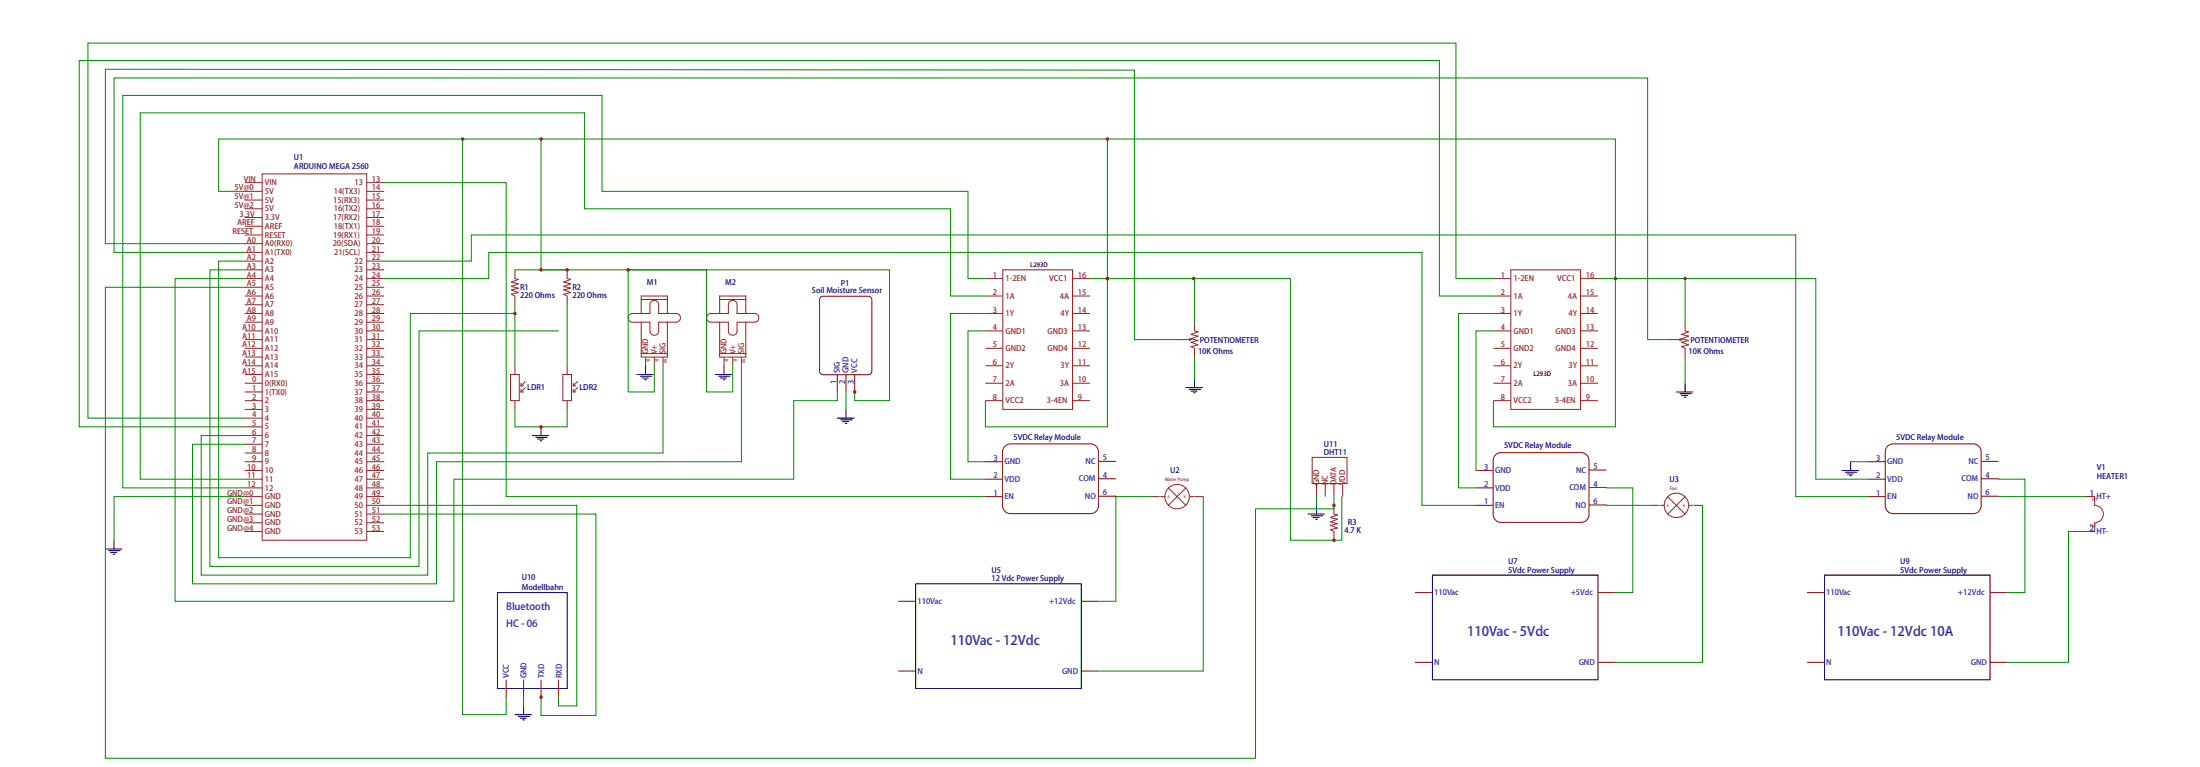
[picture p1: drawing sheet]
<svg xmlns="http://www.w3.org/2000/svg" width="673mm" height="235mm" viewBox="0 0 673 235" stroke-linecap="round" stroke-linejoin="round" font-family="sans-serif">
<g fill="none" stroke="#8d2323" stroke-width=".31">
<path d="M74.9 58.5h5.4M74.9 55.8h5.4M80.3 53.2h32v112h-32zM112.3 58.5h5.3M112.3 55.8h5.3M74.9 71.8h5.4M74.9 61.2h5.4M74.9 74.5h5.4M74.9 77.2h5.4M74.9 79.8h5.4M74.9 63.8h5.4M74.9 66.5h5.4"/>
<path d="M74.9 69.2h5.4M112.3 71.8h5.3M112.3 61.2h5.3M112.3 74.5h5.3M112.3 77.2h5.3M112.3 79.8h5.3M112.3 63.8h5.3M112.3 66.5h5.3M112.3 69.2h5.3M74.9 82.5h5.4M74.9 85.2h5.4M74.9 90.5h5.4"/>
<path d="M74.9 95.9h5.4M74.9 87.9h5.4M74.9 93.2h5.4M74.9 98.5h5.4M112.3 82.5h5.3M112.3 85.2h5.3M112.3 90.5h5.3M112.3 95.9h5.3M112.3 87.9h5.3M112.3 93.2h5.3M112.3 98.5h5.3M301.6 85.2h5.3"/>
<path d="M301.6 90.5h5.3M301.6 95.9h5.3M306.9 82.5h21.4v42.7h-21.4zM328.3 85.2h5.3M328.3 90.5h5.3M328.3 95.9h5.3M457.1 85.2h5.3M457.1 90.5h5.3M457.1 95.9h5.3M462.4 82.5h21.4v42.7h-21.4zM483.8 85.2h5.3M483.8 90.5h5.3"/>
<path d="M483.8 95.9h5.3M74.9 101.2h5.4M74.9 106.5h5.4M74.9 111.9h5.4M74.9 117.2h5.4M74.9 103.9h5.4M74.9 109.2h5.4M74.9 114.5h5.4M74.9 119.9h5.4M112.3 101.2h5.3M112.3 106.5h5.3M112.3 111.9h5.3"/>
<path d="M112.3 117.2h5.3M112.3 103.9h5.3M112.3 109.2h5.3M112.3 114.5h5.3M112.3 119.9h5.3M156.3 114.5h2.6v8h-2.6zM157.6 111.9v2.6M159.5 119.9h.8M159.5 118h.8M159.5 117.2v.8M159.5 119.1v.8M160.8 116.7l-1.3 1.3"/>
<path d="M160.8 118.5l-1.3 1.4M172.3 114.5h2.6v8h-2.6zM173.6 111.9v2.6M175.5 119.9h.8M175.5 118h.8M175.5 117.2v.8M175.5 119.1v.8M176.8 116.7l-1.3 1.3M176.8 118.5l-1.3 1.4M301.6 101.2h5.3M301.6 106.5h5.3M301.6 111.9h5.3"/>
<path d="M301.6 117.2h5.3M328.3 101.2h5.3M328.3 106.5h5.3M328.3 111.9h5.3M328.3 117.2h5.3M457.1 101.2h5.3M457.1 106.5h5.3M457.1 111.9h5.3M457.1 117.2h5.3M483.8 101.2h5.3M483.8 106.5h5.3M483.8 111.9h5.3"/>
<path d="M483.8 117.2h5.3M74.9 125.2h5.4M74.9 122.5h5.4M74.9 127.9h5.4M74.9 130.5h5.4M74.9 133.2h5.4M74.9 135.9h5.4M74.9 138.5h5.4M112.3 125.2h5.3M112.3 122.5h5.3M112.3 127.9h5.3M112.3 130.5h5.3"/>
<path d="M112.3 133.2h5.3M112.3 135.9h5.3M112.3 138.5h5.3M157.6 122.5v2.7M173.6 122.5v2.7M301.6 122.5h5.3M328.3 122.5h5.3M457.1 122.5h5.3M483.8 122.5h5.3M74.9 141.2h5.4M74.9 143.9h5.4M74.9 146.5h5.4"/>
<path d="M74.9 149.2h5.4M74.9 151.9h5.4M74.9 154.5h5.4M74.9 157.2h5.4M74.9 159.9h5.4M112.3 141.2h5.3M112.3 143.9h5.3M112.3 146.5h5.3M112.3 149.2h5.3M112.3 151.9h5.3M112.3 154.5h5.3M112.3 157.2h5.3"/>
<path d="M112.3 159.9h5.3M74.9 162.5h5.4M112.3 162.5h5.3"/>
</g>
<path d="M157.6 82.5h16M157.6 93.2v18.7M173.6 93.2v18.7M157.6 125.2v5.3h16v-5.3" fill="none" stroke="#080" stroke-width=".31"/>
<path d="M162.9 133.2h5.1M164 133.7h3.5M164.5 134.3h1.9M165.3 134.8h.6M165.6 130.5v2.7" fill="none" stroke="#000" stroke-width=".31"/>
<circle cx="165.6" cy="130.5" r=".53" fill="#c00"/>
<path d="M74.9 58.5h-8v-16h98.7v40" fill="none" stroke="#080" stroke-width=".31"/>
<circle cx="165.6" cy="82.5" r=".53" fill="#c00"/>
<path d="M74.9 79.8h-8v90.7h58.7v-74.6h32" fill="none" stroke="#080" stroke-width=".31"/>
<circle cx="157.6" cy="95.9" r=".53" fill="#c00"/>
<path d="M74.9 82.5h-10.6v90.7h64v-72h42.6M165.6 82.5h26.7v37.4h8v-8M192.3 82.5h24v37.4h8v-8M202.9 111.9v26.6h-72v37.4h-69.3v-42.7h13.3M226.9 111.9v29.3h-93.3v37.3h-74.7v-42.6h16M74.9 151.9h-40v13.3" fill="none" stroke="#080" stroke-width=".31"/>
<g fill="none" stroke="#8d2323" stroke-width=".31">
<path d="M192.6 96.3l1-.4h5.3v-2.7a1.33 1.33 0 0 1 1.4-1.3 1.33 1.33 0 0 1 1.3 1.3v2.7h5.3a1.33 1.33 0 0 1 1.4 1.3 1.33 1.33 0 0 1-1.4 1.3h-5.3v2.7a1.33 1.33 0 0 1-1.3 1.3 1.33 1.33 0 0 1-1.4-1.3v-2.7h-5.3a1.35 1.35 0 0 1-1.2-.8 1.35 1.35 0 0 1 .2-1.4zM196.3 91.6h8M204.3 95.9v-5.4h-8v5.4M204.3 98.5v10.7h-8v-10.7M216.6 96.3l1-.4h5.3v-2.7a1.33 1.33 0 0 1 1.4-1.3 1.33 1.33 0 0 1 1.3 1.3v2.7h5.3a1.33 1.33 0 0 1 1.4 1.3 1.33 1.33 0 0 1-1.4 1.3h-5.3v2.7a1.33 1.33 0 0 1-1.3 1.3 1.33 1.33 0 0 1-1.4-1.3v-2.7h-5.3a1.35 1.35 0 0 1-1.2-.8 1.35 1.35 0 0 1 .2-1.4zM220.3 91.6h8M228.3 95.9v-5.4h-8v5.4M228.3 98.5v10.7h-8v-10.7M196.3 108.1h8M197.6 109.2v2.7M200.3 109.2v2.7M202.9 109.2v2.7"/>
<path d="M220.3 108.1h8M221.6 109.2v2.7M224.3 109.2v2.7M226.9 109.2v2.7"/>
</g>
<g fill="none" stroke="#000" stroke-width=".31">
<path d="M194.9 114.5h5.1M196 115.1h3.5M196.5 115.6h1.9M197.3 116.1h.6M197.6 111.9v2.6M218.9 114.5h5.1M220 115.1h3.5M220.5 115.6h1.9M221.3 116.1h.6M221.6 111.9v2.6M32.2 167.9h5.1M33.3 168.4h3.5"/>
<path d="M33.8 168.9h1.9M34.6 169.5h.6M34.9 165.2v2.7"/>
</g>
<path d="M251.1 91l.8-.4h13.9l.8 .4 .3 .7v21.8l-.5 .9-.6 .2h-13.9l-.8-.4-.3-.7v-21.8z" fill="#fff"/>
<path d="M251.1 91l.8-.4h13.9l.8 .4 .3 .7v21.8l-.5 .9-.6 .2h-13.9l-.8-.4-.3-.7v-21.8z" fill="none" stroke="#800000" stroke-width=".31"/>
<path d="M256.3 114.5v5.4M258.9 114.5v5.4M261.6 114.5v5.4" fill="none" stroke="#800" stroke-width=".31"/>
<path d="M165.6 42.5h173.4v42.7M74.9 85.2h-21.3v98.7h85.3v-37.4h104v-24h13.4v-2.6M192.3 82.5h80v40h-10.7v-2.6M301.6 85.2h-5.3v-26.7h-112v-29.3h-146.7v120h37.3M301.6 90.5h-10.7v-26.7h-112v-29.3h-136v112h32M333.6 85.2h5.4v45.3h-37.4v-8M258.9 119.9v5.3" fill="none" stroke="#080" stroke-width=".31"/>
<path d="M256.3 127.9h5M257.3 128.4h3.5M257.9 128.9h1.8M258.7 129.5h.5M258.9 125.2v2.7" fill="none" stroke="#000" stroke-width=".31"/>
<g fill="none" stroke="#8d2323" stroke-width=".31">
<path d="M352.3 151.9h2.7M355.2 151.9h1.4M357.6 149.2l5.4 5.3M363 149.2l-5.4 5.3M364.3 151.9h1.1M365.6 151.9h2.7M505.1 154.5h2.7M508 154.5h1.4M510.4 151.9l5.4 5.3M515.8 151.9l-5.4 5.3M517.1 154.5h1.1M518.4 154.5h2.7"/>
<circle cx="360.3" cy="151.9" r="3.7"/>
<circle cx="513.1" cy="154.5" r="3.7"/>
</g>
<circle cx="339" cy="85.2" r=".53" fill="#c00"/>
<path d="M117.6 55.8h37.3v96.1h146.7M301.6 95.9h-10.7v50.6h10.7M301.6 101.2h-5.3v40h5.3" fill="none" stroke="#080" stroke-width=".31"/>
<path d="M274.9 183.9h5.4M331 183.9h5.3M274.9 205.2h5.4M331 205.2h5.3" fill="none" stroke="#800" stroke-width=".31"/>
<path d="M280.3 178.5h50.7v32h-50.7z" fill="none" stroke="#000" stroke-width=".31"/>
<path d="M307.4 136.6a2.39 2.39 0 0 1 1.9-.9h24.5a2.4 2.4 0 0 1 2.4 2.4v16.6a2.4 2.4 0 0 1-2.4 2.4h-24.5a2.4 2.4 0 0 1-2.4-2.4v-16.6z" fill="#fff"/>
<path d="M307.4 136.6a2.39 2.39 0 0 1 1.9-.9h24.5a2.4 2.4 0 0 1 2.4 2.4v16.6a2.4 2.4 0 0 1-2.4 2.4h-24.5a2.4 2.4 0 0 1-2.4-2.4v-16.6zM301.6 151.9h5.3M301.6 146.5h5.3M301.6 141.2h5.3M336.2 146.4h5.3M336.2 141.1h5.3M336.2 151.7h5.3" fill="none" stroke="#800" stroke-width=".31"/>
<path d="M74.9 74.5h-42.7v-53.3l315 .2v82.5h13.1M339 85.2h26.6v13.3M457.1 85.2h-11.5v-72h-418.7v114.7h48M457.1 90.5h-16.5v-72h-416.4v112h50.7M365.6 109.2v6.7M368.3 151.9v53.3h-32" fill="none" stroke="#080" stroke-width=".31"/>
<path d="M157.6 82.5v2.7l1.1 .2-2.2 .9 2.2 .5-2.2 .8 2.2 .5-2.2 .6 2.2 .8-2.2 .5 1.1 .5v2.7M173.6 82.5v2.7l1.1 .2-2.2 .9 2.2 .5-2.2 .8 2.2 .5-2.2 .6 2.2 .8-2.2 .5 1.1 .5v2.7M365.6 98.5v2.7l1.1 .3-2.1 .8 2.1 .5-2.1 .8 2.1 .5-2.1 .6 2.1 .8-2.1 .5 1 .5v2.7M360.3 103.9h4.3M364 103.6l.6 .3M364.6 103.9l-.6 .2" fill="none" stroke="#8d2323" stroke-width=".31"/>
<path d="M363 118.5h5M364 119.1h3.5M364.6 119.6h1.8M365.6 115.9v2.6M365.4 120.1h.5" fill="none" stroke="#000" stroke-width=".31"/>
<path d="M457.5 139.3a2.39 2.39 0 0 1 1.9-.9h24.6a2.39 2.39 0 0 1 2.4 2.4v16.5a2.39 2.39 0 0 1-2.4 2.4h-24.6a2.4 2.4 0 0 1-2.4-2.4v-16.5z" fill="#fff"/>
<path d="M457.5 139.3a2.39 2.39 0 0 1 1.9-.9h24.6a2.39 2.39 0 0 1 2.4 2.4v16.5a2.39 2.39 0 0 1-2.4 2.4h-24.6a2.4 2.4 0 0 1-2.4-2.4v-16.5zM451.8 154.5h5.3M451.8 149.2h5.3M451.8 143.9h5.3M486.4 149.1h5.3M486.4 143.7h5.3M486.4 154.4h5.3" fill="none" stroke="#800" stroke-width=".31"/>
<path d="M339 42.5h155.4v42.7M489.1 85.2h5.3v45.3h-37.3v-8" fill="none" stroke="#080" stroke-width=".31"/>
<circle cx="494.4" cy="85.2" r=".53" fill="#c00"/>
<path d="M117.6 85.2h32v-8h285.6v77.3h16.6M457.1 95.9h-10.7v53.3h5.4M494.7 85.2h21.1v13.3M457.1 101.2h-5.3v42.7M515.8 109.2v8M491.7 154.4l13.4 .1M491.7 149.1l8.1 .1v32h-5.4M521.1 154.5v48h-26.7" fill="none" stroke="#080" stroke-width=".31"/>
<path d="M433.1 181.2h5.3M489.1 181.2h5.3M433.1 202.5h5.3M489.1 202.5h5.3" fill="none" stroke="#800" stroke-width=".31"/>
<path d="M513.1 119.9h5.1M515.8 117.2v2.7M514.2 120.4h3.4M514.7 120.9h1.9M515.5 121.5h.5M438.4 175.9h50.7v32h-50.7z" fill="none" stroke="#000" stroke-width=".31"/>
<path d="M515.8 98.5v2.7l1 .3-2.1 .8 2.1 .5-2.1 .8 2.1 .5-2.1 .6 2.1 .8-2.1 .5 1.1 .5v2.7M510.4 103.9h4.3M514.2 103.6l.5 .3M514.7 103.9l-.5 .2" fill="none" stroke="#8d2323" stroke-width=".31"/>
<path d="M577.9 136.3l1.5-.6h24.6a2.4 2.4 0 0 1 2.4 2.4v16.6a2.4 2.4 0 0 1-2.4 2.4h-24.6a2.4 2.4 0 0 1-2.4-2.4v-16.6a2.39 2.39 0 0 1 .9-1.8z" fill="#fff"/>
<path d="M577.9 136.3l1.5-.6h24.6a2.4 2.4 0 0 1 2.4 2.4v16.6a2.4 2.4 0 0 1-2.4 2.4h-24.6a2.4 2.4 0 0 1-2.4-2.4v-16.6a2.39 2.39 0 0 1 .9-1.8zM571.8 151.9h5.3M571.8 146.5h5.3M571.8 141.2h5.3M606.4 146.4h5.3M606.4 141.1h5.3M606.4 151.7h5.3" fill="none" stroke="#800" stroke-width=".31"/>
<path d="M563.8 143.9h5M564.8 144.4h3.5M565.4 144.9h1.8M566.2 145.5h.5M566.4 141.2v2.7" fill="none" stroke="#000" stroke-width=".31"/>
<path d="M515.8 85.2h40v61.3h16M566.4 141.2h5.4" fill="none" stroke="#080" stroke-width=".31"/>
<g fill="#c00">
<circle cx="515.8" cy="85.2" r=".53"/>
<circle cx="165.6" cy="42.5" r=".53"/>
<circle cx="339" cy="85.2" r=".53"/>
<circle cx="339" cy="42.5" r=".53"/>
<circle cx="261.6" cy="119.9" r=".53"/>
<circle cx="192.3" cy="82.5" r=".53"/>
<circle cx="173.6" cy="82.5" r=".53"/>
</g>
<path d="M141.6 42.5v176h13.3v-5.3M117.6 79.8h26.7v-8h405.3v80.1h22.2M611.7 151.7l26.8 .2M611.7 146.4l8.1 .1v34.7h-5.3M638.5 162.5h-5.4v40h-18.6" fill="none" stroke="#080" stroke-width=".31"/>
<path d="M638.5 151.9h2.6M638.5 162.5h2.6M553.1 181.2h5.3M609.1 181.2h5.4M154.9 207.9v5.3M160.3 207.9v5.3M165.6 207.9v5.3M170.9 207.9v5.3M553.1 202.5h5.3M609.1 202.5h5.4" fill="none" stroke="#800" stroke-width=".31"/>
<path d="M558.4 175.9h50.7v32h-50.7zM152.3 181.2h21.3v29.3h-21.3z" fill="none" stroke="#000" stroke-width=".31"/>
<path d="M641.1 151.9v2.6a2.67 2.67 0 0 1 2.7 2.7 2.67 2.67 0 0 1-2.7 2.7v2.6" fill="none" stroke="#8d2323" stroke-width=".31"/>
<circle cx="141.6" cy="42.5" r=".53" fill="#c00"/>
<path d="M157.6 218.5h5.1M158.7 219.1h3.4M159.2 219.6h1.9M160.3 215.9v2.6M160 220.1h.5" fill="none" stroke="#000" stroke-width=".31"/>
<path d="M117.6 157.2h64.8v61.6h-16.8v-5.9M117.6 154.5h58.9v61.4h-5.6v-2.7" fill="none" stroke="#080" stroke-width=".31"/>
<circle cx="165.6" cy="213.2" r=".53" fill="#c00"/>
<path d="M74.9 77.2h-40v-53.4h469.4v80.1h6.1M365.4 85.2h29.6v80h15.7v-13.3M341.4 151.6v.3h10.9M341.5 151.7v32.2h-5.2M403 151.9v2.6M160.3 213.2v2.7" fill="none" stroke="#080" stroke-width=".31"/>
<path d="M401.6 139.9h10.7v8h-10.7zM403 147.9v4M405.6 147.9v4M408.3 147.9v4M408.3 154.5v2.7l1.1 .3-2.2 .8 2.2 .5-2.2 .8 2.2 .5-2.2 .6 2.2 .8-2.2 .5 1.1 .5v2.7M411 147.9v4" fill="none" stroke="#8d2323" stroke-width=".31"/>
<path d="M400.3 157.2h5.1M401.4 157.7h3.4M401.9 158.3h1.9M402.7 158.8h.5M403 154.5v2.7" fill="none" stroke="#000" stroke-width=".31"/>
<circle cx="408.3" cy="165.2" r=".53" fill="#c00"/>
<path d="M74.9 87.9h-42.7v144h352.1v-76.3h24v-3.7" fill="none" stroke="#080" stroke-width=".31"/>
<g fill="#c00">
<circle cx="408.3" cy="154.5" r=".53"/>
<circle cx="365.4" cy="85.2" r=".53"/>
</g>
<g font-size="4" fill="#00f">
<text x="290.9" y="197.2">110Vac - 12Vdc</text>
<text x="449.1" y="194.5">110Vac - 5Vdc</text>
<text x="562.4" y="194.5">110Vac - 12Vdc 10A</text>
</g>
<g font-size="3" fill="#00f">
<text x="154.9" y="186.5">Bluetooth</text>
<text x="154.9" y="191.9">HC - 06</text>
</g>
<g font-size="2.3" fill="#000080">
<text x="90" y="51.6">ARDUINO MEGA 2560</text>
<text x="90" y="48.9">U1</text>
<text x="159.2" y="88.7">R1</text>
<text x="175.2" y="88.7">R2</text>
<text x="198" y="87">M1</text>
<text x="222" y="87">M2</text>
<text x="248.5" y="89.5">Soil Moisture Sensor</text>
<text x="257.3" y="87.3">P1</text>
<text x="159.2" y="91.1">220 Ohms</text>
<text x="175.2" y="91.1">220 Ohms</text>
<text x="367.2" y="104.9">POTENTIOMETER</text>
<text x="517.4" y="104.9">POTENTIOMETER</text>
<text x="366.7" y="108.4">10K Ohms</text>
<text x="516.8" y="108.4">10K Ohms</text>
<text x="161.3" y="119.4">LDR1</text>
<text x="177.3" y="119.4">LDR2</text>
<text x="310.2" y="134.4">5VDC Relay Module</text>
<text x="405.2" y="136.7">U11</text>
<text x="460.3" y="137.1">5VDC Relay Module</text>
<text x="580.4" y="134.4">5VDC Relay Module</text>
<text x="405.2" y="139.1">DHT11</text>
<text x="641.7" y="143.6">V1</text>
<text x="358.2" y="144.7">U2</text>
<text x="511" y="147.3">U3</text>
<text x="641.7" y="146.5">HEATER1</text>
<text x="412.6" y="160.5">R3</text>
<text x="411.5" y="162.8">4.7 K</text>
<text x="461.6" y="172.4">U7</text>
<text x="581.6" y="172.4">U9</text>
<text x="159.7" y="177.5">U10</text>
<text x="303.5" y="177.7">12 Vdc Power Supply</text>
<text x="303.5" y="175.1">U5</text>
<text x="461.6" y="175.1">5Vdc Power Supply</text>
<text x="581.6" y="175.1">5Vdc Power Supply</text>
<text x="159.7" y="180.4">Modellbahn</text>
</g>
<g font-size="2.3" fill="#8d2323">
<text x="71.8" y="58.2">5V@0</text>
<text x="74.6" y="55.6">VIN</text>
<text x="81.1" y="59.3">5V</text>
<text x="81.1" y="56.6">VIN</text>
<text x="102.1" y="59.3">14(TX3)</text>
<text x="108.5" y="56.6">13</text>
<text x="113.9" y="55.6">13</text>
<text x="113.9" y="58.2">14</text>
<text x="71.8" y="60.9">5V@1</text>
<text x="71.8" y="63.6">5V@2</text>
<text x="81.1" y="62">5V</text>
<text x="81.1" y="64.6">5V</text>
<text x="102" y="62">15(RX3)</text>
<text x="102.1" y="64.6">16(TX2)</text>
<text x="113.9" y="63.6">16</text>
<text x="113.9" y="60.9">15</text>
<text x="71.2" y="71.6">RESET</text>
<text x="72.6" y="68.9">AREF</text>
<text x="73.3" y="66.2">3.3V</text>
<text x="81.1" y="67.3">3.3V</text>
<text x="81.1" y="70">AREF</text>
<text x="102" y="67.3">17(RX2)</text>
<text x="102.1" y="70">18(TX1)</text>
<text x="113.9" y="68.9">18</text>
<text x="113.9" y="66.2">17</text>
<text x="113.9" y="71.6">19</text>
<text x="75.6" y="74.2">A0</text>
<text x="75.6" y="76.9">A1</text>
<text x="81.1" y="72.6">RESET</text>
<text x="81.1" y="75.3">A0(RX0)</text>
<text x="81.1" y="78">A1(TX0)</text>
<text x="101.8" y="75.3">20(SDA)</text>
<text x="102" y="72.6">19(RX1)</text>
<text x="102.2" y="78">21(SCL)</text>
<text x="113.9" y="76.9">21</text>
<text x="113.9" y="74.2">20</text>
<text x="75.6" y="79.6">A2</text>
<text x="75.6" y="82.2">A3</text>
<text x="81.1" y="80.6">A2</text>
<text x="81.1" y="83.3">A3</text>
<text x="108.5" y="80.6">22</text>
<text x="108.5" y="83.3">23</text>
<text x="113.9" y="79.6">22</text>
<text x="113.9" y="82.2">23</text>
<text x="75.6" y="84.9">A4</text>
<text x="75.6" y="87.6">A5</text>
<text x="81.1" y="86">A4</text>
<text x="81.1" y="88.7">A5</text>
<text x="108.5" y="86">24</text>
<text x="108.5" y="88.7">25</text>
<text x="113.9" y="84.9">24</text>
<text x="113.9" y="87.6">25</text>
<text x="303.9" y="84.9">1</text>
<text x="307.7" y="86">1-2EN</text>
<text x="321.1" y="86">VCC1</text>
<text x="329.9" y="84.9">16</text>
<text x="459.3" y="84.9">1</text>
<text x="463.2" y="86">1-2EN</text>
<text x="476.6" y="86">VCC1</text>
<text x="485.4" y="84.9">16</text>
<text x="75.6" y="90.3">A6</text>
<text x="75.6" y="92.9">A7</text>
<text x="75.6" y="95.6">A8</text>
<text x="81.1" y="91.3">A6</text>
<text x="81.1" y="94">A7</text>
<text x="108.5" y="91.3">26</text>
<text x="108.5" y="94">27</text>
<text x="113.9" y="90.3">26</text>
<text x="113.9" y="92.9">27</text>
<text x="113.9" y="95.6">28</text>
<text x="303.9" y="90.3">2</text>
<text x="303.9" y="95.6">3</text>
<text x="307.7" y="91.3">1A</text>
<text x="324.4" y="91.3">4A</text>
<text x="329.9" y="90.3">15</text>
<text x="329.9" y="95.6">14</text>
<text x="459.3" y="90.3">2</text>
<text x="459.3" y="95.6">3</text>
<text x="463.2" y="91.3">1A</text>
<text x="479.9" y="91.3">4A</text>
<text x="485.4" y="90.3">15</text>
<text x="485.4" y="95.6">14</text>
<text x="74.1" y="100.9">A10</text>
<text x="75.6" y="98.3">A9</text>
<text x="81.1" y="96.7">A8</text>
<text x="81.1" y="99.3">A9</text>
<text x="81.1" y="102">A10</text>
<text x="108.5" y="96.7">28</text>
<text x="108.5" y="99.3">29</text>
<text x="108.5" y="102">30</text>
<text x="113.9" y="98.3">29</text>
<text x="113.9" y="100.9">30</text>
<text x="303.9" y="100.9">4</text>
<text x="307.7" y="96.7">1Y</text>
<text x="307.7" y="102">GND1</text>
<text x="320.6" y="102">GND3</text>
<text x="324.6" y="96.7">4Y</text>
<text x="329.9" y="100.9">13</text>
<text x="459.3" y="100.9">4</text>
<text x="463.2" y="96.7">1Y</text>
<text x="463.2" y="102">GND1</text>
<text x="476.1" y="102">GND3</text>
<text x="480.1" y="96.7">4Y</text>
<text x="485.4" y="100.9">13</text>
<text x="74.1" y="103.6">A11</text>
<text x="74.1" y="106.3">A12</text>
<text x="81.1" y="104.7">A11</text>
<text x="81.1" y="107.3">A12</text>
<text x="108.5" y="104.7">31</text>
<text x="108.5" y="107.3">32</text>
<text x="113.9" y="103.6">31</text>
<text x="113.9" y="106.3">32</text>
<text x="303.9" y="106.3">5</text>
<text x="307.7" y="107.3">GND2</text>
<text x="320.6" y="107.3">GND4</text>
<text x="329.9" y="106.3">12</text>
<text x="459.3" y="106.3">5</text>
<text x="463.2" y="107.3">GND2</text>
<text x="476.1" y="107.3">GND4</text>
<text x="485.4" y="106.3">12</text>
<text x="74.1" y="108.9">A13</text>
<text x="74.1" y="111.6">A14</text>
<text x="81.1" y="110">A13</text>
<text x="81.1" y="112.7">A14</text>
<text x="108.5" y="110">33</text>
<text x="108.5" y="112.7">34</text>
<text x="113.9" y="108.9">33</text>
<text x="113.9" y="111.6">34</text>
<text x="198.4" y="108.4" transform="rotate(-90 198.4 108.4)">GND</text>
<text x="201.1" y="108.4" transform="rotate(-90 201.1 108.4)">V+</text>
<text x="203.7" y="108.4" transform="rotate(-90 203.7 108.4)">SIG</text>
<text x="222.4" y="108.4" transform="rotate(-90 222.4 108.4)">GND</text>
<text x="225.1" y="108.4" transform="rotate(-90 225.1 108.4)">V+</text>
<text x="227.7" y="108.4" transform="rotate(-90 227.7 108.4)">SIG</text>
<text x="303.9" y="111.6">6</text>
<text x="307.7" y="112.7">2Y</text>
<text x="324.6" y="112.7">3Y</text>
<text x="329.9" y="111.6">11</text>
<text x="459.3" y="111.6">6</text>
<text x="463.2" y="112.7">2Y</text>
<text x="480.1" y="112.7">3Y</text>
<text x="485.4" y="111.6">11</text>
<text x="74.1" y="114.3">A15</text>
<text x="77.2" y="119.6">1</text>
<text x="77.2" y="116.9">0</text>
<text x="81.1" y="115.3">A15</text>
<text x="81.1" y="118">0(RX0)</text>
<text x="108.5" y="115.3">35</text>
<text x="108.5" y="118">36</text>
<text x="113.9" y="114.3">35</text>
<text x="113.9" y="116.9">36</text>
<text x="113.9" y="119.6">37</text>
<text x="303.9" y="116.9">7</text>
<text x="307.7" y="118">2A</text>
<text x="324.4" y="118">3A</text>
<text x="329.9" y="116.9">10</text>
<text x="459.3" y="116.9">7</text>
<text x="463.2" y="118">2A</text>
<text x="479.9" y="118">3A</text>
<text x="485.4" y="116.9">10</text>
<text x="77.2" y="122.3">2</text>
<text x="77.2" y="124.9">3</text>
<text x="81.1" y="120.7">1(TX0)</text>
<text x="81.1" y="123.3">2</text>
<text x="81.1" y="126">3</text>
<text x="108.5" y="120.7">37</text>
<text x="108.5" y="123.3">38</text>
<text x="108.5" y="126">39</text>
<text x="113.9" y="122.3">38</text>
<text x="113.9" y="124.9">39</text>
<text x="303.9" y="122.3">8</text>
<text x="307.7" y="123.3">VCC2</text>
<text x="320.4" y="123.3">3-4EN</text>
<text x="329.9" y="122.3">9</text>
<text x="459.3" y="122.3">8</text>
<text x="463.2" y="123.3">VCC2</text>
<text x="475.9" y="123.3">3-4EN</text>
<text x="485.4" y="122.3">9</text>
<text x="77.2" y="127.6">4</text>
<text x="77.2" y="130.3">5</text>
<text x="81.1" y="128.7">4</text>
<text x="81.1" y="131.3">5</text>
<text x="108.5" y="128.7">40</text>
<text x="108.5" y="131.3">41</text>
<text x="113.9" y="127.6">40</text>
<text x="113.9" y="130.3">41</text>
<text x="77.2" y="132.9">6</text>
<text x="77.2" y="135.6">7</text>
<text x="81.1" y="134">6</text>
<text x="81.1" y="136.7">7</text>
<text x="108.5" y="134">42</text>
<text x="108.5" y="136.7">43</text>
<text x="113.9" y="132.9">42</text>
<text x="113.9" y="135.6">43</text>
<text x="75.7" y="143.6">10</text>
<text x="77.2" y="138.3">8</text>
<text x="77.2" y="140.9">9</text>
<text x="81.1" y="139.3">8</text>
<text x="81.1" y="142">9</text>
<text x="108.5" y="139.3">44</text>
<text x="108.5" y="142">45</text>
<text x="113.9" y="138.3">44</text>
<text x="113.9" y="140.9">45</text>
<text x="113.9" y="143.6">46</text>
<text x="75.7" y="146.3">11</text>
<text x="75.7" y="148.9">12</text>
<text x="81.1" y="144.7">10</text>
<text x="81.1" y="147.3">11</text>
<text x="81.1" y="150">12</text>
<text x="108.5" y="144.7">46</text>
<text x="108.5" y="147.3">47</text>
<text x="108.5" y="150">48</text>
<text x="113.9" y="146.3">47</text>
<text x="113.9" y="148.9">48</text>
<text x="403.8" y="148.4" transform="rotate(-90 403.8 148.4)">GND</text>
<text x="406.4" y="148.4" transform="rotate(-90 406.4 148.4)">NC</text>
<text x="409.1" y="148.4" transform="rotate(-90 409.1 148.4)">DATA</text>
<text x="411.8" y="148.4" transform="rotate(-90 411.8 148.4)">VDD</text>
<text x="69.5" y="151.6">GND@0</text>
<text x="69.5" y="154.3">GND@1</text>
<text x="81.1" y="152.7">GND</text>
<text x="81.1" y="155.3">GND</text>
<text x="108.5" y="155.3">50</text>
<text x="108.5" y="152.7">49</text>
<text x="113.9" y="154.3">50</text>
<text x="113.9" y="151.6">49</text>
<text x="69.5" y="156.9">GND@2</text>
<text x="69.5" y="159.6">GND@3</text>
<text x="81.1" y="158">GND</text>
<text x="81.1" y="160.7">GND</text>
<text x="108.5" y="160.7">52</text>
<text x="108.5" y="158">51</text>
<text x="113.9" y="159.6">52</text>
<text x="113.9" y="156.9">51</text>
<text x="69.5" y="162.3">GND@4</text>
<text x="81.1" y="163.3">GND</text>
<text x="108.5" y="163.3">53</text>
<text x="113.9" y="162.3">53</text>
</g>
<g font-size="2.3" fill="#00f">
<text x="257.1" y="114" transform="rotate(-90 257.1 114)">SIG</text>
<text x="259.7" y="114" transform="rotate(-90 259.7 114)">GND</text>
<text x="262.4" y="114" transform="rotate(-90 262.4 114)">VCC</text>
<text x="256" y="117.3" transform="rotate(-90 256 117.3)">1</text>
<text x="258.7" y="117.3" transform="rotate(-90 258.7 117.3)">2</text>
<text x="261.3" y="117.3" transform="rotate(-90 261.3 117.3)">3</text>
<text x="304.1" y="140.9">3</text>
<text x="307.5" y="142">GND</text>
<text x="332.3" y="141.9">NC</text>
<text x="337.5" y="140.8">5</text>
<text x="454.3" y="143.6">3</text>
<text x="487.7" y="143.5">5</text>
<text x="574.3" y="140.9">3</text>
<text x="577.6" y="142">GND</text>
<text x="602.5" y="141.9">NC</text>
<text x="607.7" y="140.8">5</text>
<text x="304.1" y="146.3">2</text>
<text x="307.5" y="147.3">VDD</text>
<text x="330.2" y="147.2">COM</text>
<text x="337.5" y="146.1">4</text>
<text x="454.3" y="148.9">2</text>
<text x="457.6" y="150">VDD</text>
<text x="457.6" y="144.7">GND</text>
<text x="480.3" y="149.9">COM</text>
<text x="482.4" y="144.5">NC</text>
<text x="487.7" y="148.8">4</text>
<text x="574.3" y="146.3">2</text>
<text x="577.6" y="147.3">VDD</text>
<text x="600.4" y="147.2">COM</text>
<text x="607.7" y="146.1">4</text>
<text x="304.1" y="151.6">1</text>
<text x="307.5" y="152.7">EN</text>
<text x="332.1" y="152.5">NO</text>
<text x="337.5" y="151.5">6</text>
<text x="454.3" y="154.3">1</text>
<text x="457.6" y="155.3">EN</text>
<text x="482.2" y="155.2">NO</text>
<text x="487.7" y="154.1">6</text>
<text x="574.3" y="151.6">1</text>
<text x="577.6" y="152.7">EN</text>
<text x="602.3" y="152.5">NO</text>
<text x="607.7" y="151.5">6</text>
<text x="639.6" y="151.6">1</text>
<text x="641.7" y="152.7">HT+</text>
<text x="639.6" y="162.3">2</text>
<text x="641.7" y="163.3">HT-</text>
<text x="280.8" y="184.7">110Vac</text>
<text x="321.1" y="184.7">+12Vdc</text>
<text x="439" y="182">110Vac</text>
<text x="480.8" y="182">+5Vdc</text>
<text x="559" y="182">110Vac</text>
<text x="599.3" y="182">+12Vdc</text>
<text x="439" y="203.3">N</text>
<text x="483.2" y="203.3">GND</text>
<text x="559" y="203.3">N</text>
<text x="603.2" y="203.3">GND</text>
<text x="155.7" y="207.3" transform="rotate(-90 155.7 207.3)">VCC</text>
<text x="161.2" y="207.5" transform="rotate(-90 161.2 207.5)">GND</text>
<text x="166.5" y="207.3" transform="rotate(-90 166.5 207.3)">TXD</text>
<text x="172" y="207.5" transform="rotate(-90 172 207.5)">RXD</text>
<text x="280.8" y="206">N</text>
<text x="325.1" y="206">GND</text>
</g>
<g font-size="1.9">
<text x="315.3" y="81.6">L293D</text>
<text x="469.3" y="115">L293D</text>
</g>
<g font-size="1.3" fill="#8d2323">
<text x="197.9" y="109.7" transform="rotate(90 197.9 109.7)">B</text>
<text x="200.5" y="109.7" transform="rotate(90 200.5 109.7)">R</text>
<text x="203.2" y="109.7" transform="rotate(90 203.2 109.7)">W</text>
<text x="221.9" y="109.7" transform="rotate(90 221.9 109.7)">B</text>
<text x="224.5" y="109.7" transform="rotate(90 224.5 109.7)">R</text>
<text x="227.2" y="109.7" transform="rotate(90 227.2 109.7)">W</text>
<text x="356.6" y="147.1">Water Pump</text>
<text x="511.2" y="149.7">Fan</text>
<text x="640.3" y="153.2">H1</text>
<text x="639.8" y="161.2">H2</text>
</g>
<g font-size="1.1" fill="#8d2323">
<text x="357.4" y="152.4">A</text>
<text x="362.4" y="152.4">K</text>
<text x="510.2" y="155.1">A</text>
<text x="515.2" y="155.1">K</text>
</g>
</svg>
